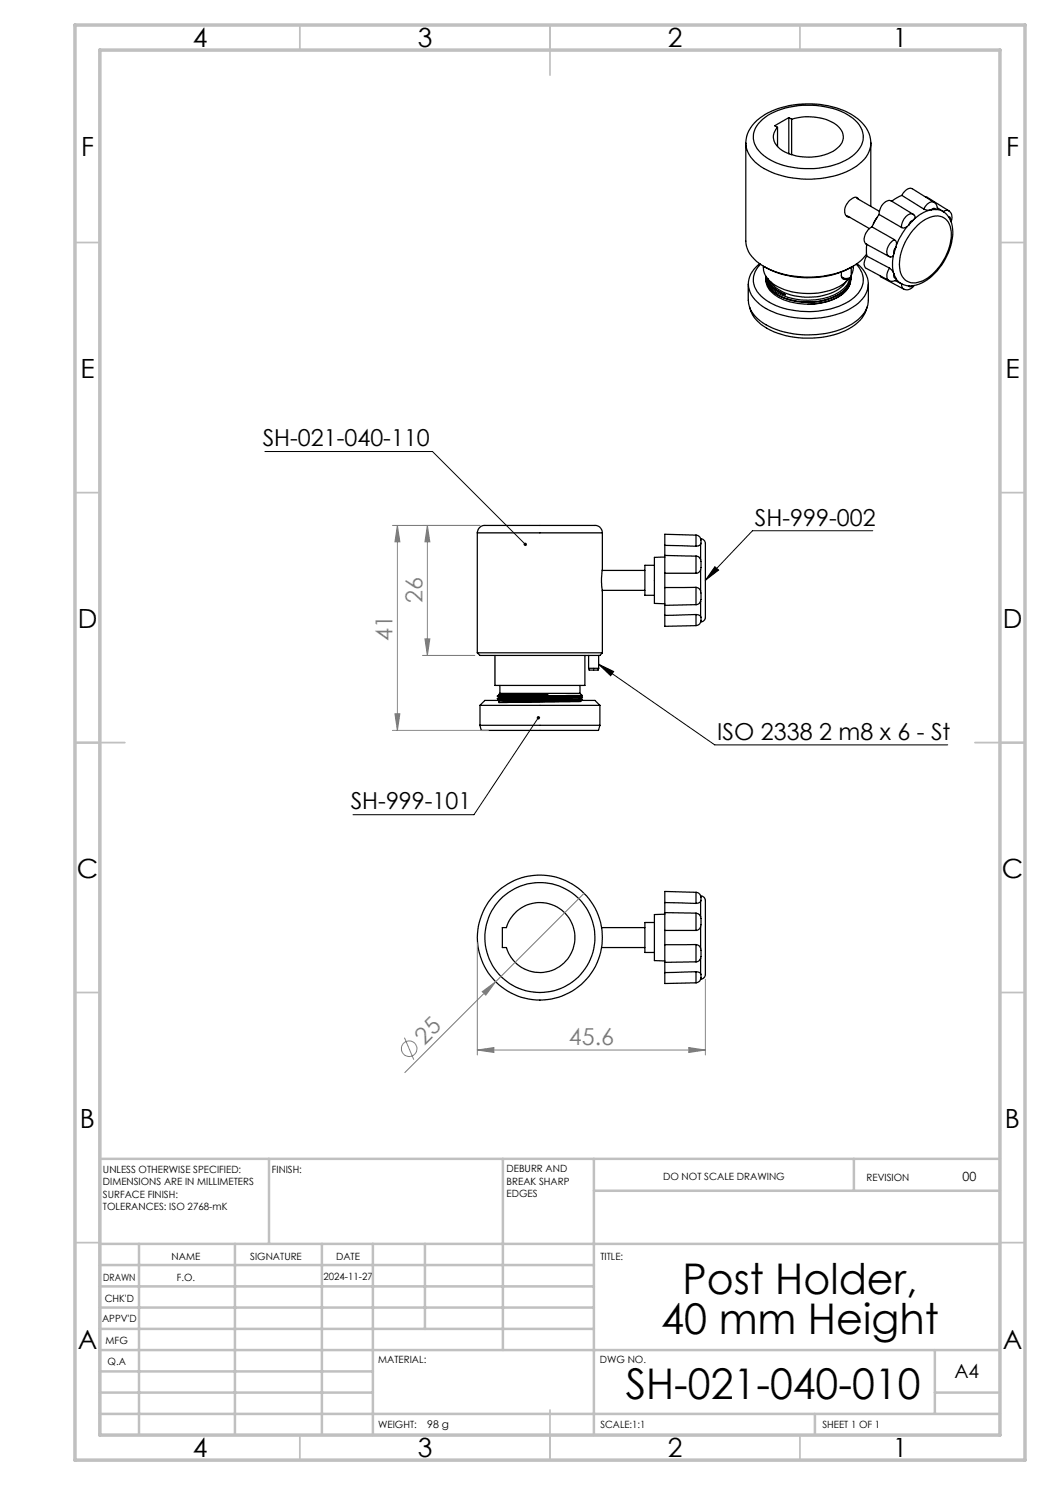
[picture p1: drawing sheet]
<svg xmlns="http://www.w3.org/2000/svg" width="210mm" height="297mm" viewBox="0 0 210 297" stroke-linecap="round" stroke-linejoin="round" font-family="sans-serif">
<g fill="none" stroke="#000" stroke-width=".25">
<path d="M149.2 28.6v19.6a6 6 0 0 0 3.3 4.9 19.4 19.4 0 0 0 18.5-.1l1.2-.9 1.1-1.3M151.4 24.1a16.2 16.2 0 0 1 11.7-3.3 13.5 13.5 0 0 1 9.8 4.3 5.1 5.1 0 0 1-1 7.7 17.1 17.1 0 0 1-12.5 2.9 13.9 13.9 0 0 1-8.8-3.7 5.1 5.1 0 0 1 .3-7.4zM152.5 23.9a15.2 15.2 0 0 1 11.6-2.7 11.1 11.1 0 0 1 7.8 3.8 4.2 4.2 0 0 1-1 5.9 16.2 16.2 0 0 1-13.3 2.4 9.1 9.1 0 0 1-6.7-4.5 4.3 4.3 0 0 1 1.6-4.9zM155.5 25.5v3.8M157.8 23.5l.5 .3M157.8 23.5l-2.9 1.6 .6 .4M157.8 23.5v7.3M158.3 23.8a10.4 10.4 0 0 1 9.4 1.5 2.75 2.75 0 0 1-.6 4.6 10.6 10.6 0 0 1-11.1-.1 2.76 2.76 0 0 1-.5-4.3M158.3 23.8v7.1M171.3 39.6l4.6 2.7M171.7 39.9l-.4-.4a2.66 2.66 0 0 0-2.1 1.7 1.53 1.53 0 0 0 .7 2.3h.1M174.2 28.6v12.7"/>
<path d="M180.4 39.1l-1.6 .8a.55 .55 0 0 1-.9 .2 2.73 2.73 0 0 0-2.1 2.8M180.4 39.1l4.3 2.7M180.4 39.1a1.86 1.86 0 0 1 2.1-1.4l4.3 2.8M185.1 39.4l4.7 2.8M149.6 56.8v3.2a6.4 6.4 0 0 0 4.2 5.3 18.9 18.9 0 0 0 16.7-.5 5.8 5.8 0 0 0 3.2-4.8v-3.2M151.9 52.7a4.7 4.7 0 0 0-.4 7.7 14.7 14.7 0 0 0 9.9 3.3 15.3 15.3 0 0 0 10.7-3.5 4.6 4.6 0 0 0-.2-7.1l-.5-.4M152.1 52.8a4.3 4.3 0 0 0 .7 6.9 15.5 15.5 0 0 0 11.7 2.4 10.5 10.5 0 0 0 7.5-4 4 4 0 0 0-.8-5.3M152.7 53.2a4.2 4.2 0 0 0 2.3 3.8 13.8 13.8 0 0 0 13.9-.4l.8-.7M152.8 53.3a18.4 18.4 0 0 0 17.7 0M153.2 55.2v.1a3.9 3.9 0 0 0 2.1 3.2 13.1 13.1 0 0 0 12.7-.2 3.9 3.9 0 0 0 1.9-2.5M153.2 55.6v.1M153.3 55.4a3.6 3.6 0 0 0 2.2 2.8l1.6 .7"/>
<path d="M153.5 55.7a5 5 0 0 0 3.6 3.2M153.6 55.7a5.2 5.2 0 0 0 3.5 3.2M154.1 56.3a8.1 8.1 0 0 0 6.2 3.1 11.2 11.2 0 0 0 8.3-2.3l.6-.8M168.3 55.2a1.1 1.1 0 0 0 1.8 .3M169.3 43.1l4.6 2.6M170.1 55.7a4.3 4.3 0 0 1-2.8 3.9 13.4 13.4 0 0 1-11.7-.2 4.2 4.2 0 0 1-2.4-3.4M170.1 55.5a4.4 4.4 0 0 1-2.8 3.7 13.4 13.4 0 0 1-11.7-.2 4.1 4.1 0 0 1-2.4-3.4M170.1 55.9a4.8 4.8 0 0 1-3.5 4 14.1 14.1 0 0 1-5 1M170.1 55.5a4.8 4.8 0 0 1-3.5 4 13.1 13.1 0 0 1-11.7-.9 3.6 3.6 0 0 1-1.7-2.9M170.2 55.8v.1M170.3 53.4v1.7a1.15 1.15 0 0 1-2 0v-.7M170.3 55.2l-.2 .3"/>
<path d="M170.7 53.2l-.1 .8-.3 1.1M173.2 48.8l4.6 2.5M173.4 51.2l4.5 2.4M173.4 51.2a1.79 1.79 0 0 0-.1 2.5l4.5 2.4M174.4 45.4l4.5 2.5M174.4 45.4a2.76 2.76 0 0 0-1.4 3.2 .57 .57 0 0 1 .3 .9l.1 1.7M175.4 43.5l-.7 1.3M175.8 42.9l4.5 2.6M175.8 42.9l-1.4 2.5M176 55.2l4.7 2.6M177.9 53.6l.8 .9M177.9 53.6v.1a1.93 1.93 0 0 0-.2 2.4h.1"/>
<path d="M178.2 40.1l4.4 2.8M178.7 51.1a8.4 8.4 0 0 0 0 3.4M178.7 54.5l.1 .3M178.8 54.8l.4 .9M178.8 54.8v.2a.46 .46 0 0 0 .4 .7M178.8 50.7l-.1 .4M178.9 47.9a2.83 2.83 0 0 0-1.5 2.9l.5 .5a.58 .58 0 0 0 .8-.2M178.9 47.9a.94 .94 0 0 1 .4 1.1M179 56.1l1.3 .7v.5l.4 .5M179.2 49.4l-.4 1.3M179.2 49.4l-.4 .7v.6M179.2 55.7l.1 .2"/>
<path d="M179.3 55.9l-.3 .2-.5 .2-.7-.2M179.3 49l-.1 .4M181.4 45.3l-1.4 2.3-.7 1.4M181.4 45.3a.92 .92 0 0 1-1.1 .2M181.8 57.1v.2a.53 .53 0 0 0 .7-.2M181.8 45l-.4 .3M182.6 44.1l-.8 .9M182.6 44.1l-.5 .2-.3 .7M182.8 57.1a1.65 1.65 0 0 1-2.1 .7M182.9 43.8a.66 .66 0 0 0-.5-1 2.55 2.55 0 0 0-2.1 2.7M182.9 43.8l-.3 .3M183.6 45a5 5 0 0 1 4.7-1.6 3.7 3.7 0 0 1 2 4.1 11.6 11.6 0 0 1-5.7 8.7 3.1 3.1 0 0 1-3.8-.5 6.2 6.2 0 0 1-.3-6 13.3 13.3 0 0 1 3.1-4.7z"/>
<path d="M184.7 41.8l1.2 .2M185.9 42a7.9 7.9 0 0 0-3 1.8M186.2 42h-.3M186.8 40.5a1.19 1.19 0 0 1 .6 1.4M186.8 40.5a1.07 1.07 0 0 0-1.3 .3l-.8 1M187.1 41.9l-.9 .1M187.1 41.9v-.1a.57 .57 0 0 0-.9 .2M187.1 41.9h.3M187.4 41.9l1.3 .4M187.5 41.6l1.2 .7M188.7 42.3a5.1 5.1 0 0 1 1.7 5.5 11.9 11.9 0 0 1-6.6 9 3.7 3.7 0 0 1-4.5-.9M189.7 43.4a.32 .32 0 0 1 .4 .3v.4"/>
<path d="M189.8 42.2a1.76 1.76 0 0 1 .4 2.1M189.8 42.2l-.4-.2-.8 .3M149.9 61.4a7.9 7.9 0 0 0 5.6 5.2 18.5 18.5 0 0 0 14.9-1.2 6.5 6.5 0 0 0 3.1-4M95.5 106.6a1.67 1.67 0 0 1 2.1-1.5h21.1a1.48 1.48 0 0 1 1.8 1.5M95.5 106.6h25M95.5 106.6v24M120.4 114.1h8.6M120.4 118.1h8.6M120.5 106.6v7.2a14.3 14.3 0 0 0 0 4.5v12.3M130.9 113.1h-1.9v6h1.9M133 111.1l6.2 .1M133 117.5v3.6"/>
<path d="M133 114.6h6.2M133 111.1v3.5M133 114.6v2.9M133 109.1l6.2 .2M133 109.1v2M133 111.4l-2.1 .1v9.2l2.1 .1M139.2 111.2l.7 .3 .2 .4M139.2 107a1.03 1.03 0 0 1 1 1M139.2 117.5h-6.2M139.2 117.5a1.04 1.04 0 0 1 .9 .7M139.2 107l-6.2-.1v2.2M139.2 117.5v3.4"/>
<path d="M139.2 111.2v3.4M139.2 107v2.3M140.1 107.7a1.32 1.32 0 0 1 1 1.8v13.8a1.03 1.03 0 0 1-1 1.1M140.1 114a.92 .92 0 0 1-.9 .6M140.1 111.9v2.1M140.1 118.2v2.1M140.1 114v4.2M140.1 108.9v3M140.1 108.9l-.4 .3-.5 .1M140.2 108.1l-.1 .8M95.5 130.6l.5 .5h24l.5-.5M95.5 130.6h25"/>
<path d="M99 131.1v6h18v-6M99.6 139.8l.3 .1M99.6 139.3l.3 .1M99.8 139l-.3 .2M99.8 139.6l-.3 .1M99.8 138.9v.1M99.9 139.2h-.4M99.9 139.2h4.2M100 138.7h16M100 138.7l-.3 .2M100 137.1v1.6M104.1 139.2h-4.6"/>
<path d="M109.5 138.9l-9.6 .3M109.5 138.9l-9.7 .1M109.5 138.9h-9.7M116 138.7l.4 .4M116 137.1v1.6M116.2 139.8l.3 .1M116.2 139.3l.3 .1M116.2 139.7v.1M116.2 139.2v.1M116.2 139.7v.5h-1.3l-15.1 .2v-.5v.1M116.2 139.2l-16 .2h-.4v.2M116.2 139.8l-16.4 .2 16.4 .3-2.7 .1-13.7 .1v-.5"/>
<path d="M116.2 139.3l-16.4 .3M116.4 139.1l-.2 .1M116.4 139.1l-12.3 .1M116.5 139.5l-.3 .2M116.5 139.9l-8.5 .2M116.5 139.4l-17 .3M116.5 139.5l-17 .2M116.5 139.4v.1M116.5 139.9v.1M117.7 133.7l.1 .3h1.8l.1-.3M117.7 133.7h2M117.7 131.1v2.6"/>
<path d="M119.7 131.1v2.6M133 123.1v2.2l6.2-.2a1.31 1.31 0 0 0 .9-1.8M133 121v2.1M139.2 122.9l.6 .1 .3 .3M139.2 122.9l-6.2 .2M139.2 122.9v2.2M139.2 120.9l-6.2 .2M140.1 120.3l-.3 .4-.6 .2M140.1 120.3v3M96 145.1h24M96 145.1l.2 1h23.5l.3-1M96 141.1h24"/>
<path d="M96 141.1v4M99.8 140l-.1 .1M108 140.1h11l1 1M108 140.1h-11l-1 1M116.5 140l-2.6 .1M116.5 140l-.1 .1M120 141.1v4M139.2 178.5a1.03 1.03 0 0 1 1 1M139.2 178.5l-6.2-.2v2.2M139.2 178.5v2.2M140.1 179.2a1.26 1.26 0 0 1 1 1.7v13.6a1.11 1.11 0 0 1-1 1.4M140.2 179.5l-.1 .8"/>
<path d="M103.4 182.2a7 7 0 0 1 10.5 1.5 7 7 0 0 1-3 10.1 7 7 0 0 1-9.6-4.3h-.8v-4h.8l.7-1.6zM120.3 185.5h8.7M120.3 189.5h8.7M130.9 184.5h-1.9v6h1.9M133 182.5l6.2 .1M133 188.9v3.6M133 186.1h6.2M133 182.5v3.6M133 186.1v2.8M133 192.5v2M133 180.5l6.2 .2M133 180.5v2"/>
<path d="M133 194.5v2.2l6.2-.1M133 182.8l-2.1 .1v9.2l2.1 .1M139.2 182.6l.4 .1 .5 .5M139.2 188.9h-6.2M139.2 188.9a1.04 1.04 0 0 1 .9 .7M139.2 194.3l.6 .1 .3 .3M139.2 194.3l-6.2 .2M139.2 188.9v3.5M139.2 182.7v3.4M139.2 194.3v2.2M139.2 192.4l-6.2 .1M140.1 183.2v.1"/>
<path d="M140.1 191.7l-.3 .5-.6 .2M140.1 194.7l.1 .4a1.2 1.2 0 0 1-1 1.5M140.1 185.4a1.04 1.04 0 0 1-.9 .7M140.1 183.3v2.1M140.1 189.6v2.1M140.1 185.4v4.2M140.1 191.7v3M140.1 180.3v3M140.1 180.3l-.4 .3-.5 .1"/>
<circle cx="108" cy="187.5" r="12.5"/>
<circle cx="108" cy="187.5" r="11"/>
</g>
<g fill="none" stroke="#808080" stroke-width=".2">
<path d="M78.5 105.1h17.5M79.5 105.1l.5 3.3h-1zM79.5 105.1v41M85.5 105.1l.5 3.3h-1zM85.5 105.1v26M84.5 131.1h10.5M85 127.8h1l-.5 3.3zM78.5 146.1h19.2M79 142.8h1l-.5 3.3zM116.8 178.7l-17.7 17.7M95.5 188.5v22.5M96.4 198.3l2.7-1.9-1.9 2.6z"/>
<path d="M99.1 196.4l-18.1 18.1M141.1 195.9v15.1M80.9 207.5l1.9 4.4M95.5 210l3.3-.5v1zM95.5 210h45.6M137.8 209.5l3.3 .5-3.3 .5z"/>
<circle cx="81.8" cy="209.7" r="1.57"/>
</g>
<path d="M53 90.3h33.5l18.6 18.6M143 113.3l.7 .7-2.6 2.1zM174.6 106.1h-24.1l-9.4 10M119.7 132.9l3 1.4-.6 .8zM119.7 132.9l23.2 16.1h46.6M107.7 143.5l-12.9 19.4h-24.2" fill="none" stroke="#000" stroke-width=".2"/>
<g fill="none" stroke="#c0c0c0" stroke-width=".35">
<path d="M60 5v5M110 5v10M160 5v5M15 48.5h5M200 48.5h5M15 98.5h5M200 98.5h5M15 148.5h10M195 148.5h10M15 198.5h5M200 198.5h5M15 248.5h5"/>
<path d="M200 248.5h5M60 287v5M110 282v10M160 287v5"/>
</g>
<g fill="none" stroke="#c0c0c0" stroke-width=".5">
<path d="M53.8 231.8v17M100.6 231.8v38.2M118.8 231.8v55.2M118.8 238.2h81.2M170.8 231.8v6.4M200 231.8h-180v55.2M20 248.8h180M20 257.3h98.8M20 253h98.8M27.8 248.8v38.2M47 248.8v38.2M64.4 248.8v38.2"/>
<path d="M74.6 248.8v38.2M85 248.8v17M20 265.8h98.8M20 261.5h98.8M20 278.5h54.6M20 274.3h54.6M20 270h180M187 278.5h13M187 270v12.8M20 282.8h180M163 282.8v4.2"/>
</g>
<path d="M15 5h190v287h-190zM20 10h180v277h-180z" fill="none" stroke="#c0c0c0" stroke-width=".7"/>
<path d="M104.8 108.6a.35 .35 0 0 0 0 .5 .35 .35 0 0 0 .5 0l-.2-.2 .2 .2 .1-.1a.35 .35 0 0 0-.2-.4 .35 .35 0 0 0-.4 0zM107.5 143.3a.35 .35 0 0 0 0 .5 .35 .35 0 0 0 .5 0 .35 .35 0 0 0-.1-.5l-.2 .2 .2-.2zM143 113.3l.7 .7-2.6 2.1zM119.7 132.9l3 1.4-.6 .8z" fill="#000"/>
<g fill="#808080">
<path d="M96.4 198.3l2.7-1.9-1.9 2.6z"/>
<path d="M137.8 209.5l3.3 .5-3.3 .5zM95.5 210l3.3-.5v1z"/>
<path d="M85.5 105.1l.5 3.3h-1zM85 127.8h1l-.5 3.3zM79.5 105.1l.5 3.3h-1zM79 142.8h1l-.5 3.3z"/>
</g>
<g font-size="8.5">
<text x="136.5" y="258.8">Post Holder,</text>
<text x="132.3" y="266.9">40 mm Height</text>
<text x="125.1" y="279.7">SH-021-040-010</text>
</g>
<g font-size="5.3">
<text x="38.5" y="9.5">4</text>
<text x="83.5" y="9.5">3</text>
<text x="133.6" y="9.5">2</text>
<text x="178.6" y="9.5">1</text>
<text x="16.2" y="31.3">F</text>
<text x="201.2" y="31.3">F</text>
<text x="16.1" y="75.5">E</text>
<text x="201.1" y="75.5">E</text>
<text x="15.5" y="125.5">D</text>
<text x="200.5" y="125.5">D</text>
<text x="15.4" y="175.5">C</text>
<text x="200.4" y="175.5">C</text>
<text x="16" y="225.5">B</text>
<text x="201" y="225.5">B</text>
<text x="15.5" y="269.8">A</text>
<text x="200.5" y="269.8">A</text>
<text x="38.5" y="291.5">4</text>
<text x="83.5" y="291.5">3</text>
<text x="133.6" y="291.5">2</text>
<text x="178.6" y="291.5">1</text>
</g>
<g font-size="4.7">
<text x="52.5" y="89.2">SH-021-040-110</text>
<text x="151" y="105.1">SH-999-002</text>
<text x="143.5" y="147.9">ISO 2338 2 m8 x 6 - St</text>
<text x="70.1" y="161.9">SH-999-101</text>
</g>
<g font-size="4.7" fill="#808080">
<text x="84.5" y="120.6" transform="rotate(-90 84.5 120.6)">26</text>
<text x="78.5" y="128.1" transform="rotate(-90 78.5 128.1)">41</text>
<text x="84.9" y="209.1" transform="rotate(-45 84.9 209.1)">25</text>
<text x="113.8" y="209">45.6</text>
</g>
<text font-size="3.9" x="190.9" y="275.5">A4</text>
<text font-size="2.5" x="192.5" y="236.1">00</text>
<text font-size="2.1" x="85.4" y="285.6">98 g</text>
<g font-size="2">
<text x="20.6" y="234.6">UNLESS OTHERWISE SPECIFIED:</text>
<text x="20.6" y="237.1">DIMENSIONS ARE IN MILLIMETERS</text>
<text x="20.6" y="239.6">SURFACE FINISH:</text>
<text x="54.4" y="234.6">FINISH:</text>
<text x="101.3" y="234.5">DEBURR AND</text>
<text x="101.3" y="237">BREAK SHARP</text>
<text x="101.3" y="239.5">EDGES</text>
<text x="132.6" y="236">DO NOT SCALE DRAWING</text>
<text x="173.3" y="236.2">REVISION</text>
<text x="20.6" y="242.1">TOLERANCES: ISO 2768-mK</text>
<text x="34.3" y="252">NAME</text>
<text x="50" y="251.9">SIGNATURE</text>
<text x="67.2" y="251.9">DATE</text>
<text x="120.1" y="251.9">TITLE:</text>
<text x="20.6" y="256.1">DRAWN</text>
<text x="35.3" y="256.1">F.O.</text>
<text x="64.7" y="255.9">2024-11-27</text>
<text x="20.9" y="260.3">CHK'D</text>
<text x="20.4" y="264.4">APPV'D</text>
<text x="21.1" y="268.8">MFG</text>
<text x="21.5" y="273">Q.A</text>
<text x="75.6" y="272.5">MATERIAL:</text>
<text x="120" y="272.5">DWG NO.</text>
<text x="75.6" y="285.5">WEIGHT:</text>
<text x="120.1" y="285.6">SCALE:1:1</text>
<text x="164.5" y="285.6">SHEET 1 OF 1</text>
</g>
</svg>
